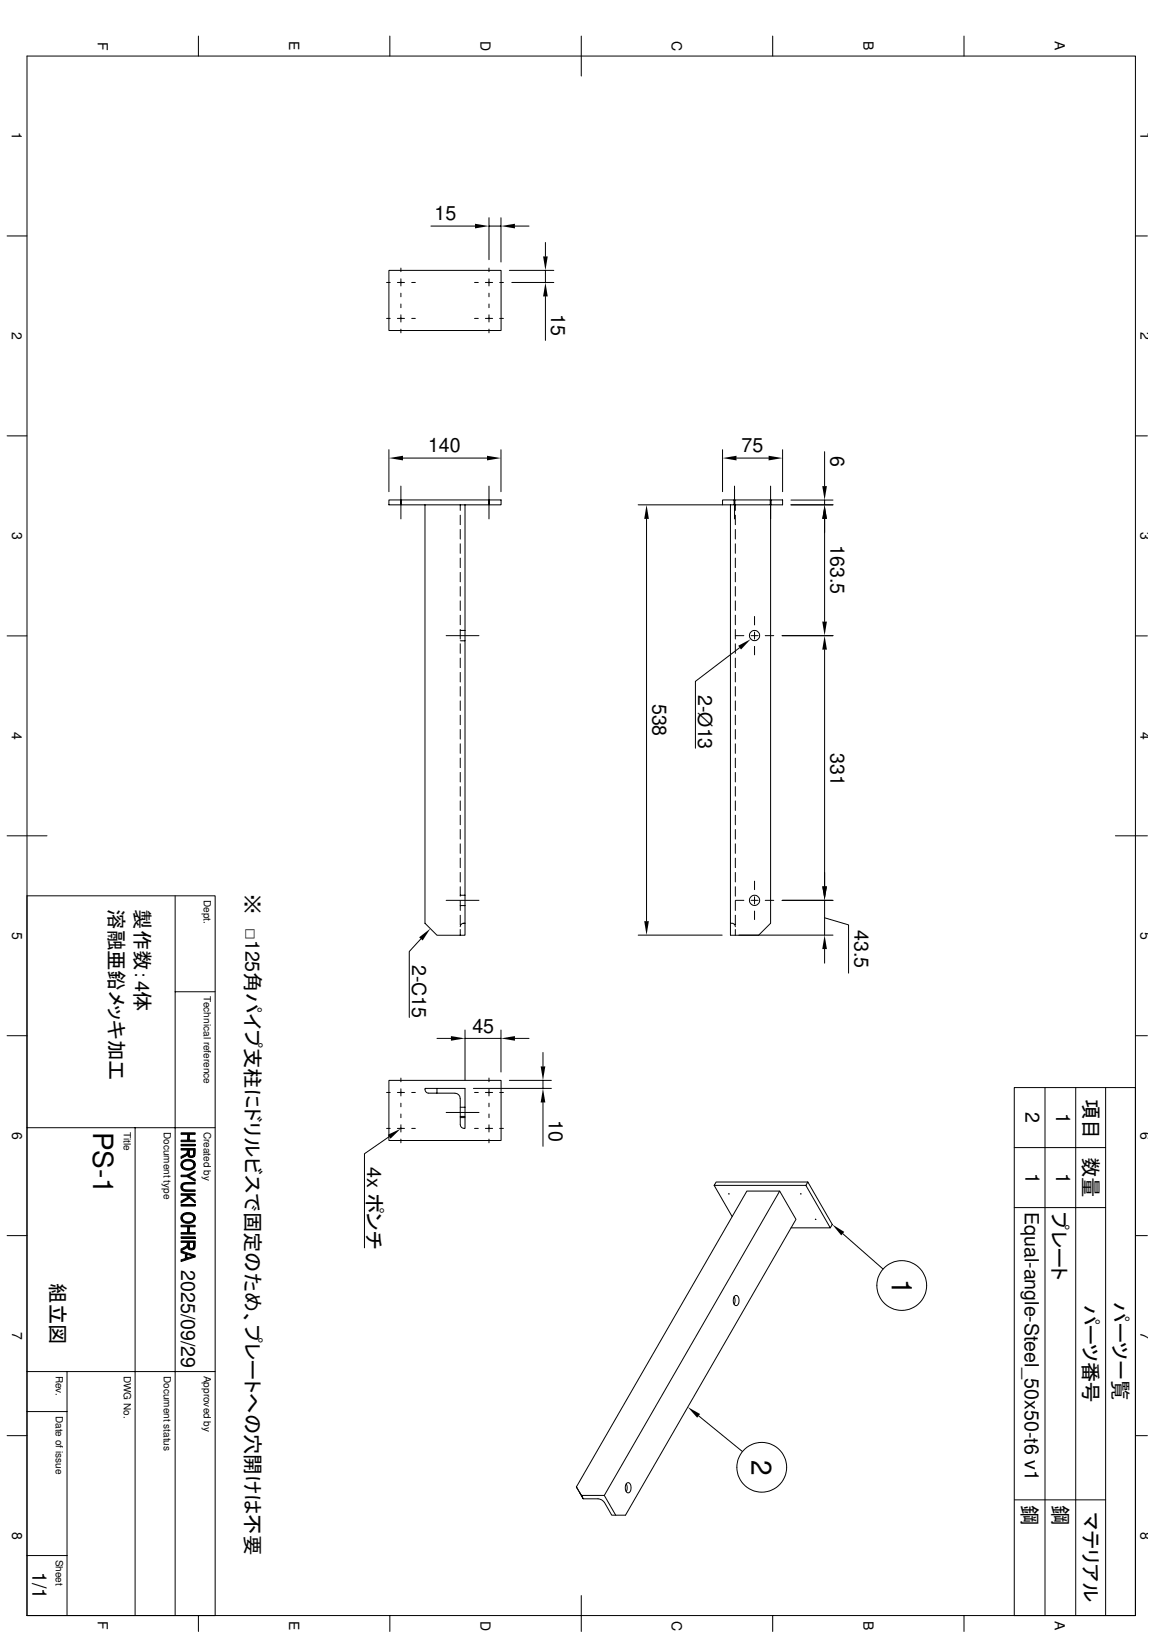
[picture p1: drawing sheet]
<svg xmlns="http://www.w3.org/2000/svg" width="210mm" height="297mm" viewBox="0 0 210 297" stroke-linecap="round" stroke-linejoin="round" font-family="sans-serif">
<g fill="none" stroke="#000" stroke-width=".18">
<path d="M4.9 10.2h201.6v283.8h-201.6zM36.1 6.6v3.6M70.9 6.6v3.6M105.7 6.6v7.2M140.5 6.6v3.6M175.3 6.6v3.6M88.9 39.6v7.7M91.1 39.6v8.1M1.3 42.9h3.6M70.3 51.4h.7M70.3 58h.7M70.7 49.2h20.4v11h-20.4z"/>
<path d="M72.3 51.4h1.3M72.3 58h1.3M72.9 48.8v.6M72.9 50.8v1.2M72.9 53.4v.6M72.9 55.3v.7M72.9 57.3v1.3M72.9 59.9v.7M74.9 51.4h.6M74.9 58h.6M78.4 41.1h8M86.3 51.4h.7"/>
<path d="M86.3 58h.7M88.3 51.4h1.3M88.3 58h1.3M88.9 48.8v.6M88.9 50.8v1.2M88.9 53.4v.6M88.9 55.3v.7M88.9 57.3v1.3M88.9 59.9v.7M88.9 41.1h2.2M90.9 51.4h.7M90.9 58h.7"/>
<path d="M92.6 49.2h8.1M93.1 51.4h7.6M93.7 41.1h2.5M99.2 44.1v2.6M99.2 49.2v2.2M99.2 54v8M206.5 42.9h2.2M1.3 79.3h3.6M206.5 79.3h2.2M70.7 91h20.4v.9h-20.4zM70.7 81.9v7.6M72.9 91v.9"/>
<path d="M72.9 88.5v5.9M73 91v.9M73.3 83.4h15.3M77.3 91.9v76.1l2.2 2.2h5.1v-78.3M83.7 91.9v1M83.7 93.8v1.7M83.7 96.4v1.7M83.7 99v1.7M88.9 91v.9M88.9 88.5v5.9M89 91v.9M91.1 81.9v7.6"/>
<path d="M116.1 91.9h15.3M117.6 94.4v73.3M131.4 91h10.9v.9h-10.9zM131.4 81.9v7.6M132.9 91.9v78.3h18.6M133.5 91v.9M133.6 88.5v5.9M133.7 91v.9M133.8 91.9v1M133.8 93.8v1.7M133.8 96.4v1.7M133.8 99v1.7"/>
<path d="M134 83.4h5.8M140.1 91v.9M140.2 88.5v79.5l-2.2 2.2M140.3 91v.9M142.3 81.9v7.6M143.9 91.9h7.6M143.9 91h7.6M150 82.2v6.3M150 91v.9M150 94.4v18.7M1.3 115.7h3.6M81.2 115.7h5.9"/>
<path d="M83.7 101.6v1.7M83.7 104.2v1.7M83.7 106.8v1.7M83.7 109.4v1.7M83.7 112v1.7M83.7 114.6v1.7M83.7 117.2v1.7M83.7 119.8v1.7M83.7 116.6h.9M83.7 114.7h.9M133.8 101.6v1.7M133.8 104.2v1.7"/>
<path d="M133.8 106.8v1.7M133.8 109.4v1.7M133.8 112v1.7M133.8 114.6v1.7M133.8 117.2v1.7M133.8 119.8v1.7M133.8 115.7h1.5M134.5 117.9l-8 6.1v12.2M136.6 115.7h1.3M137.2 112.2v1.5M137.2 115v1.3M137.2 117.6v1.6"/>
<path d="M139.2 115.7h1.5M142.3 115.7h9.2M150 118.2v43.1M206.5 115.7h2.2M83.7 122.4v1.7M83.7 125v1.7M83.7 127.6v1.7M83.7 130.2v1.7M83.7 132.8v1.7M83.7 135.4v1.7M83.7 138v1.7M133.8 122.4v1.7"/>
<path d="M133.8 125v1.7M133.8 127.6v1.7M133.8 130.2v1.7M133.8 132.8v1.7M133.8 135.4v1.7M133.8 138v1.7M1.3 152.1h7.3M83.7 140.6v1.7M83.7 143.2v1.7M83.7 145.8v1.7M83.7 148.4v1.7M83.7 151v1.7"/>
<path d="M83.7 153.6v1.7M83.7 156.2v1.7M83.7 158.8v1.7M133.8 140.6v1.7M133.8 143.2v1.7M133.8 145.8v1.7M133.8 148.4v1.7M133.8 151v1.7M133.8 153.6v1.7M133.8 156.2v1.7M133.8 158.8v1.7M202.9 152.1h5.8"/>
<path d="M4.9 163h34.2v131M31.9 163v131M76.6 170.9l-2.2 2.3v12M81.2 163.9h5.9M83.7 161.4v1.7M83.7 164v1.7M83.7 166.6v1.7M83.7 169.2v1M83.7 164.8h.9M83.7 162.9h.9M84.6 168a.69 .69 0 0 0-.9 .7M116.1 170.2h15.3"/>
<path d="M132.9 168a.7 .7 0 0 1 .9 .7M133.8 161.4v1.7M133.8 164v1.7M133.8 166.6v1.7M133.8 169.2v1M133.8 163.9h1.5M136.6 163.9h1.3M137.2 160.4v1.5M137.2 163.2v1.3M137.2 165.8v1.6M139.2 163.9h1.5M142.3 163.9h9.2"/>
<path d="M150 163.9v6.3zM150 167l4.3 1.3v8.8M150 172.7v2.6M1.3 188.5h3.6M31.9 180.5h7.2M70.3 198.8h.7M70.7 196.6h20.4v11h-20.4zM72.3 198.8h1.3M72.9 196.2v.7M72.9 198.2v1.3M74.9 198.8h.6M77.3 198.1h2.2v.9l-1.7-.1-.4-.3z"/>
<path d="M79.5 199h3.3M79.5 198.1h5.1v5.1M79.5 189h2.5M82.8 199a.94 .94 0 0 1 .9 .9v3.3M84.6 187.5v9.1M84.6 189h6.5M86.1 198.1h14.2M86.3 198.8h.7M88.3 198.8h1.3M88.9 196.2v.7M88.9 198.2v1.3M90.9 198.8h.7"/>
<path d="M91.1 187.5v7.6M92.6 196.6h7.7M93.7 189h2.5M98.8 191.6v2.5M98.8 196.6v1.5M190.1 198v96M195.7 198v96M201.1 198v96M206.5 188.5h2.2M4.9 205.3h34.2M24.6 205.3v88.7M32.9 207.5h1.2l.3-1v1h1.1v.3h-2.6z"/>
<path d="M32.9 206.2h2.6v.3h-1.1l-.3 1v-1h-1.2zM32.9 208.3h2.6v.3h-2.6zM32.9 210.5l1-.5 .2-.4v.5l-.1 .2-1.1 .5zM32.9 209h2.6l-.1 1.4-.1 .1-.1-1.2h-.8l-.1 1.2-.2-.4v-.8h-1.2zM32.9 213.9h1.1l1.5 .8v.3l-1.5-.8h-1.1zM32.9 218.6l1.3-.7 .3 .2-1.6 .9zM32.9 217.3h2.6v.3h-2.6zM32.9 219.2h2.6v.3h-2.6zM33.1 215.5l.1-.1v.6a.56 .56 0 0 0 .8 .6h1.5v.2h-1.5a.84 .84 0 0 1-1-.3 .84 .84 0 0 1 .1-1zM33.2 211.3l.7-.3 .7 .1 .7 .3-.1 .6a1.15 1.15 0 0 0-1.8-.4l-.2 .3v.7l-.3-.5v-.4zM33.2 212a1.16 1.16 0 0 0 2 .3l.1-.9 .2 .3v.6l-.4 .5-.5 .1h-.8l-.5-.2zM33.2 215.4l.7-.2h1.6v.3h-1.5a.58 .58 0 0 0-.8 .5z"/>
<path d="M33.8 217.6h.4l1.3 1v.3zM34 213.9l1.5-.8v.3l-1.2 .7zM34.4 209.3v.6a.42 .42 0 0 0 .4 .5 .42 .42 0 0 0 .4-.4l.1 .5-.4 .2-.5-.1zM70.3 205.4h.7M70.8 206.9l-4.5 3.1v17.1M72.3 205.4h1.3M72.9 200.8v.6M72.9 202.8v.6M72.9 204.7v1.3M72.9 207.3v.7M74.9 205.4h.6M81.2 202.5h5.9"/>
<path d="M83.7 203.4h.9M83.7 201.5h.9M84.4 205.4l-.3-.1-.3-.4-.1-1.7h.9v2.2h-.2M86.3 205.4h.7M88.3 205.4h1.3M88.9 200.8v.6M88.9 202.8v.6M88.9 204.7v1.3M88.9 207.3v.7M90.9 205.4h.7M98.8 200.7v7.9M129.9 215.8h16.7l.3-.7 4.5 7.8-.4 .6h-7.1"/>
<path d="M132.5 217.3h.2zM141.8 216.8l3 5.1-31 53.9h-2.5l-1.4-2.3M145.6 217.3h.1zM146.6 215.8l4.4 7.7M146.9 215.1h-16.6l-.4 .7 3.3 5.6M184.5 208.9h16.6M184.5 219.8h16.6M1.3 224.9h3.6M32.9 224.3h1.2l.3-1v1h1.1v.3h-2.6zM32.9 223h2.6v.3h-1.1l-.3 1v-1h-1.2zM32.9 225.1h2.6v.3h-2.6zM32.9 227.3l1-.5 .2-.4v.5l-.2 .3-1 .5z"/>
<path d="M32.9 225.9h2.6l-.1 1.3-.1 .2-.1-1.3h-.8v1.3l-.3-.4v-.9h-1.2zM32.9 227.7l2.6 .8v.3l-1.5-.5-.3 .8v-.9l-.8-.2zM32.9 229.3l.8-.2 .3-.8v.7l1.2-.4 .3 .2-2.6 .8zM33.1 221.1l.6-.4h1l.6 .3-.1 .7a1.15 1.15 0 0 0-1.8-.4l-.2 .3v.7l-.1-.1a.83 .83 0 0 1 0-1.1zM33.2 221.7l.1 .3 .2 .2 .9 .2a.77 .77 0 0 0 .8-.7l.1-.7 .2 .4v.6l-.4 .4-.7 .3-.6-.1-.5-.2zM34.4 226.1v.6a.42 .42 0 0 0 .4 .5 .42 .42 0 0 0 .4-.4l.1 .6-.4 .1-.5-.1zM133.5 236a1.38 1.38 0 0 1 0 1.4M133.7 235.9a.53 .53 0 0 1 .5 0 .53 .53 0 0 1 .2 .6 .82 .82 0 0 1-.6 1.1 1.29 1.29 0 0 1-.1-1.7zM148.3 221.9l.1 .1zM153.3 224.5l7.3 6.5M206.5 224.9h2.2M4.9 256.9h7.3"/>
<path d="M4.9 249.6h34.2M12.2 249.6v44.4M127.1 257.7l7.9 6.5M1.3 261.3h3.6M104.8 270.6l31-53.8h6l-31.9 55.4h-4.2M104.9 270.8l-.1-.2 1.3 2.2-1.2-2M106.1 272.8h2.7a1.43 1.43 0 0 1 1.1 .7M109.9 272.2l2.1 3.6M113.9 270.1a1.38 1.38 0 0 1 0 1.4M114 269.9a.53 .53 0 0 1 .6 .1 .53 .53 0 0 1 .2 .6 .82 .82 0 0 1-.7 1.1 1.29 1.29 0 0 1-.1-1.8zM184.5 273h16.6M206.5 261.3h2.2"/>
<path d="M4.9 283.1h7.3M36.1 294v2.9M70.9 294v2.9M105.7 290.4v6.5M140.5 294v2.9M175.3 294v2.9M184.5 294v-96h22v96"/>
<circle cx="72.9" cy="58" r=".06"/>
<circle cx="72.9" cy="51.4" r=".06"/>
<circle cx="88.9" cy="51.4" r=".06"/>
<circle cx="88.9" cy="58" r=".06"/>
<circle cx="137.3" cy="115.7" r=".93"/>
<circle cx="137.3" cy="163.9" r=".93"/>
<circle cx="72.9" cy="198.8" r=".06"/>
<circle cx="88.9" cy="198.8" r=".06"/>
<circle cx="72.9" cy="205.4" r=".06"/>
<circle cx="88.9" cy="205.4" r=".06"/>
<circle cx="164" cy="234" r="4.5"/>
<circle cx="138.6" cy="267.1" r="4.5"/>
</g>
<g fill="#000">
<path d="M86.4 40.7l2.5 .4-2.5 .5zM91.1 41.1l2.6-.4v.9zM98.8 46.7h.8l-.4 2.5zM99.2 51.4l.4 2.6h-.8zM70.7 83.4l2.6-.4v.8zM88.6 83l2.5 .4-2.5 .4zM117.6 91.9l.4 2.5h-.8zM131.4 83.4l2.6-.4v.8zM139.8 83l2.5 .4-2.5 .4zM150 91.9l.4 2.5h-.8zM149.6 88.5h.8l-.4 2.5zM134.3 117.5l2.2-1.2-1.7 1.9z"/>
<path d="M149.6 113.1h.8l-.4 2.6zM150 115.7l.4 2.5h-.8zM76.2 170.6l2.1-1.6-1.4 2.2zM117.2 167.7h.8l-.4 2.5zM149.6 161.3h.8l-.4 2.6zM150 170.2l.4 2.5h-.8zM82 188.6l2.6 .4-2.6 .4zM91.1 189l2.6-.4v.8zM98.3 194.1h.9l-.4 2.5zM70.5 206.5l2.4-1.1-1.9 1.8zM98.8 198.1l.4 2.6h-.9zM151.4 222.9l2.2 1.3-.6 .7z"/>
<path d="M125.1 256.1l2.2 1.3-.5 .6z"/>
<path d="M32.9 210.5l1-.5 .2-.4v.5l-.1 .2-1.1 .5z" fill-rule="evenodd"/>
<path d="M32.9 218.6l1.3-.7 .3 .2-1.6 .9z" fill-rule="evenodd"/>
<path d="M34.4 209.3v.6a.42 .42 0 0 0 .4 .5 .42 .42 0 0 0 .4-.4l.1 .5-.4 .2-.5-.1z" fill-rule="evenodd"/>
<path d="M33.2 211.3l.7-.3 .7 .1 .7 .3-.1 .6a1.15 1.15 0 0 0-1.8-.4l-.2 .3v.7l-.3-.5v-.4z" fill-rule="evenodd"/>
<path d="M32.9 207.5h1.2l.3-1v1h1.1v.3h-2.6z" fill-rule="evenodd"/>
<path d="M32.9 206.2h2.6v.3h-1.1l-.3 1v-1h-1.2z" fill-rule="evenodd"/>
<path d="M32.9 209h2.6l-.1 1.4-.1 .1-.1-1.2h-.8l-.1 1.2-.2-.4v-.8h-1.2z" fill-rule="evenodd"/>
<path d="M34 213.9l1.5-.8v.3l-1.2 .7z" fill-rule="evenodd"/>
<path d="M32.9 213.9h1.1l1.5 .8v.3l-1.5-.8h-1.1z" fill-rule="evenodd"/>
<path d="M33.1 215.5l.1-.1v.6a.56 .56 0 0 0 .8 .6h1.5v.2h-1.5a.84 .84 0 0 1-1-.3 .84 .84 0 0 1 .1-1z" fill-rule="evenodd"/>
<path d="M33.2 215.4l.7-.2h1.6v.3h-1.5a.58 .58 0 0 0-.8 .5z" fill-rule="evenodd"/>
<path d="M33.8 217.6h.4l1.3 1v.3z" fill-rule="evenodd"/>
<path d="M32.9 217.3h2.6v.3h-2.6z" fill-rule="evenodd"/>
<path d="M33.2 212a1.16 1.16 0 0 0 2 .3l.1-.9 .2 .3v.6l-.4 .5-.5 .1h-.8l-.5-.2z" fill-rule="evenodd"/>
<path d="M32.9 227.3l1-.5 .2-.4v.5l-.2 .3-1 .5z" fill-rule="evenodd"/>
<path d="M33.1 221.1l.6-.4h1l.6 .3-.1 .7a1.15 1.15 0 0 0-1.8-.4l-.2 .3v.7l-.1-.1a.83 .83 0 0 1 0-1.1z" fill-rule="evenodd"/>
<path d="M34.4 226.1v.6a.42 .42 0 0 0 .4 .5 .42 .42 0 0 0 .4-.4l.1 .6-.4 .1-.5-.1z" fill-rule="evenodd"/>
<path d="M32.9 224.3h1.2l.3-1v1h1.1v.3h-2.6z" fill-rule="evenodd"/>
<path d="M32.9 223h2.6v.3h-1.1l-.3 1v-1h-1.2z" fill-rule="evenodd"/>
<path d="M32.9 225.9h2.6l-.1 1.3-.1 .2-.1-1.3h-.8v1.3l-.3-.4v-.9h-1.2z" fill-rule="evenodd"/>
<path d="M32.9 227.7l2.6 .8v.3l-1.5-.5-.3 .8v-.9l-.8-.2z" fill-rule="evenodd"/>
<path d="M32.9 229.3l.8-.2 .3-.8v.7l1.2-.4 .3 .2-2.6 .8z" fill-rule="evenodd"/>
<path d="M33.2 221.7l.1 .3 .2 .2 .9 .2a.77 .77 0 0 0 .8-.7l.1-.7 .2 .4v.6l-.4 .4-.7 .3-.6-.1-.5-.2z" fill-rule="evenodd"/>
</g>
<path d="M32.9 208.4h2.6M32.9 219.4h2.6M32.9 225.2h2.6" fill="none" stroke="#000" stroke-width=".28"/>
<g font-size="5.1">
<text x="16.9" y="206" transform="rotate(90 16.9 206)">PS-1</text>
<text x="162.2" y="232.7" transform="rotate(90 162.2 232.7)">1</text>
<text x="136.7" y="265.7" transform="rotate(90 136.7 265.7)">2</text>
</g>
<g font-size="3.7">
<text x="19.9" y="163" transform="rotate(90 19.9 163)">溶融亜鉛メッキ加工</text>
<text x="24.6" y="163" transform="rotate(90 24.6 163)">製作数：4体</text>
<text x="44.7" y="162.7" transform="rotate(90 44.7 162.7)">※　□125角パイプ支柱にドリルビスで固定のため、プレートへの穴開けは不要</text>
<text x="197.1" y="200" transform="rotate(90 197.1 200)">項目</text>
<text x="197.1" y="210.6" transform="rotate(90 197.1 210.6)">数量</text>
<text x="191.4" y="220.7" transform="rotate(90 191.4 220.7)">プレート</text>
<text x="9.2" y="233.6" transform="rotate(90 9.2 233.6)">組立図</text>
<text x="197.1" y="237.4" transform="rotate(90 197.1 237.4)">パーツ番号</text>
<text x="202.5" y="237.1" transform="rotate(90 202.5 237.1)">パーツ一覧</text>
<text x="186" y="273.9" transform="rotate(90 186 273.9)">鋼</text>
<text x="191.6" y="273.9" transform="rotate(90 191.6 273.9)">鋼</text>
<text x="197.1" y="275.3" transform="rotate(90 197.1 275.3)">マテリアル</text>
</g>
<g font-size="3.6">
<text x="79" y="40.1">15</text>
<text x="100.3" y="57.1" transform="rotate(90 100.3 57.1)">15</text>
<text x="77.9" y="82.3">140</text>
<text x="134.9" y="82.3">75</text>
<text x="151" y="83.1" transform="rotate(90 151 83.1)">6</text>
<text x="151" y="99.2" transform="rotate(90 151 99.2)">163.5</text>
<text x="118.7" y="128.1" transform="rotate(90 118.7 128.1)">538</text>
<text x="127" y="126.5" transform="rotate(90 127 126.5)">2-Ø13</text>
<text x="151" y="137.1" transform="rotate(90 151 137.1)">331</text>
<text x="155.4" y="169.3" transform="rotate(90 155.4 169.3)">43.5</text>
<text x="75" y="175.6" transform="rotate(90 75 175.6)">2-C15</text>
<text x="85.9" y="187.9">45</text>
<text x="99.8" y="203.8" transform="rotate(90 99.8 203.8)">10</text>
<text x="186.5" y="202.5" transform="rotate(90 186.5 202.5)">2</text>
<text x="192.1" y="202.5" transform="rotate(90 192.1 202.5)">1</text>
<text x="66.8" y="212.5" transform="rotate(90 66.8 212.5)">4x ポンチ</text>
<text x="186.5" y="213.5" transform="rotate(90 186.5 213.5)">1</text>
<text x="192.1" y="213.5" transform="rotate(90 192.1 213.5)">1</text>
<text x="186.4" y="220.6" transform="rotate(90 186.4 220.6)">Equal-angle-Steel_50x50-t6 v1</text>
<text x="32.9" y="231.1" transform="rotate(90 32.9 231.1)">2025/09/29</text>
<text x="5.9" y="286.1" transform="rotate(90 5.9 286.1)">1/1</text>
</g>
<g font-size="2.5">
<text x="17.8" y="7.6" transform="rotate(90 17.8 7.6)">F</text>
<text x="52.6" y="7.5" transform="rotate(90 52.6 7.5)">E</text>
<text x="87.4" y="7.5" transform="rotate(90 87.4 7.5)">D</text>
<text x="122.2" y="7.5" transform="rotate(90 122.2 7.5)">C</text>
<text x="157" y="7.5" transform="rotate(90 157 7.5)">B</text>
<text x="191.9" y="7.5" transform="rotate(90 191.9 7.5)">A</text>
<text x="2.2" y="24" transform="rotate(90 2.2 24)">1</text>
<text x="207.4" y="24" transform="rotate(90 207.4 24)">1</text>
<text x="2.2" y="60.4" transform="rotate(90 2.2 60.4)">2</text>
<text x="207.4" y="60.4" transform="rotate(90 207.4 60.4)">2</text>
<text x="2.2" y="96.8" transform="rotate(90 2.2 96.8)">3</text>
<text x="207.5" y="96.8" transform="rotate(90 207.5 96.8)">3</text>
<text x="2.2" y="133.2" transform="rotate(90 2.2 133.2)">4</text>
<text x="207.4" y="133.2" transform="rotate(90 207.4 133.2)">4</text>
<text x="2.2" y="169.6" transform="rotate(90 2.2 169.6)">5</text>
<text x="207.5" y="169.6" transform="rotate(90 207.5 169.6)">5</text>
<text x="2.2" y="206" transform="rotate(90 2.2 206)">6</text>
<text x="207.5" y="206" transform="rotate(90 207.5 206)">6</text>
<text x="2.2" y="242.4" transform="rotate(90 2.2 242.4)">7</text>
<text x="207.5" y="242.4" transform="rotate(90 207.5 242.4)">7</text>
<text x="2.2" y="278.8" transform="rotate(90 2.2 278.8)">8</text>
<text x="207.5" y="278.8" transform="rotate(90 207.5 278.8)">8</text>
<text x="17.8" y="295.1" transform="rotate(90 17.8 295.1)">F</text>
<text x="52.6" y="295" transform="rotate(90 52.6 295)">E</text>
<text x="87.4" y="295" transform="rotate(90 87.4 295)">D</text>
<text x="122.2" y="295" transform="rotate(90 122.2 295)">C</text>
<text x="157" y="295" transform="rotate(90 157 295)">B</text>
<text x="191.9" y="295" transform="rotate(90 191.9 295)">A</text>
</g>
<g font-size="1.8">
<text x="37.1" y="163.8" transform="rotate(90 37.1 163.8)">Dept.</text>
<text x="37.1" y="181.2" transform="rotate(90 37.1 181.2)">Technical reference</text>
<text x="22.5" y="206" transform="rotate(90 22.5 206)">Title</text>
<text x="29.8" y="206" transform="rotate(90 29.8 206)">Document type</text>
<text x="37.1" y="206" transform="rotate(90 37.1 206)">Created by</text>
<text x="10.2" y="250.4" transform="rotate(90 10.2 250.4)">Rev.</text>
<text x="22.5" y="250.4" transform="rotate(90 22.5 250.4)">DWG No.</text>
<text x="29.8" y="250.4" transform="rotate(90 29.8 250.4)">Document status</text>
<text x="37.1" y="250.4" transform="rotate(90 37.1 250.4)">Approved by</text>
<text x="10.2" y="257.7" transform="rotate(90 10.2 257.7)">Date of issue</text>
<text x="10.2" y="283.9" transform="rotate(90 10.2 283.9)">Sheet</text>
</g>
</svg>
